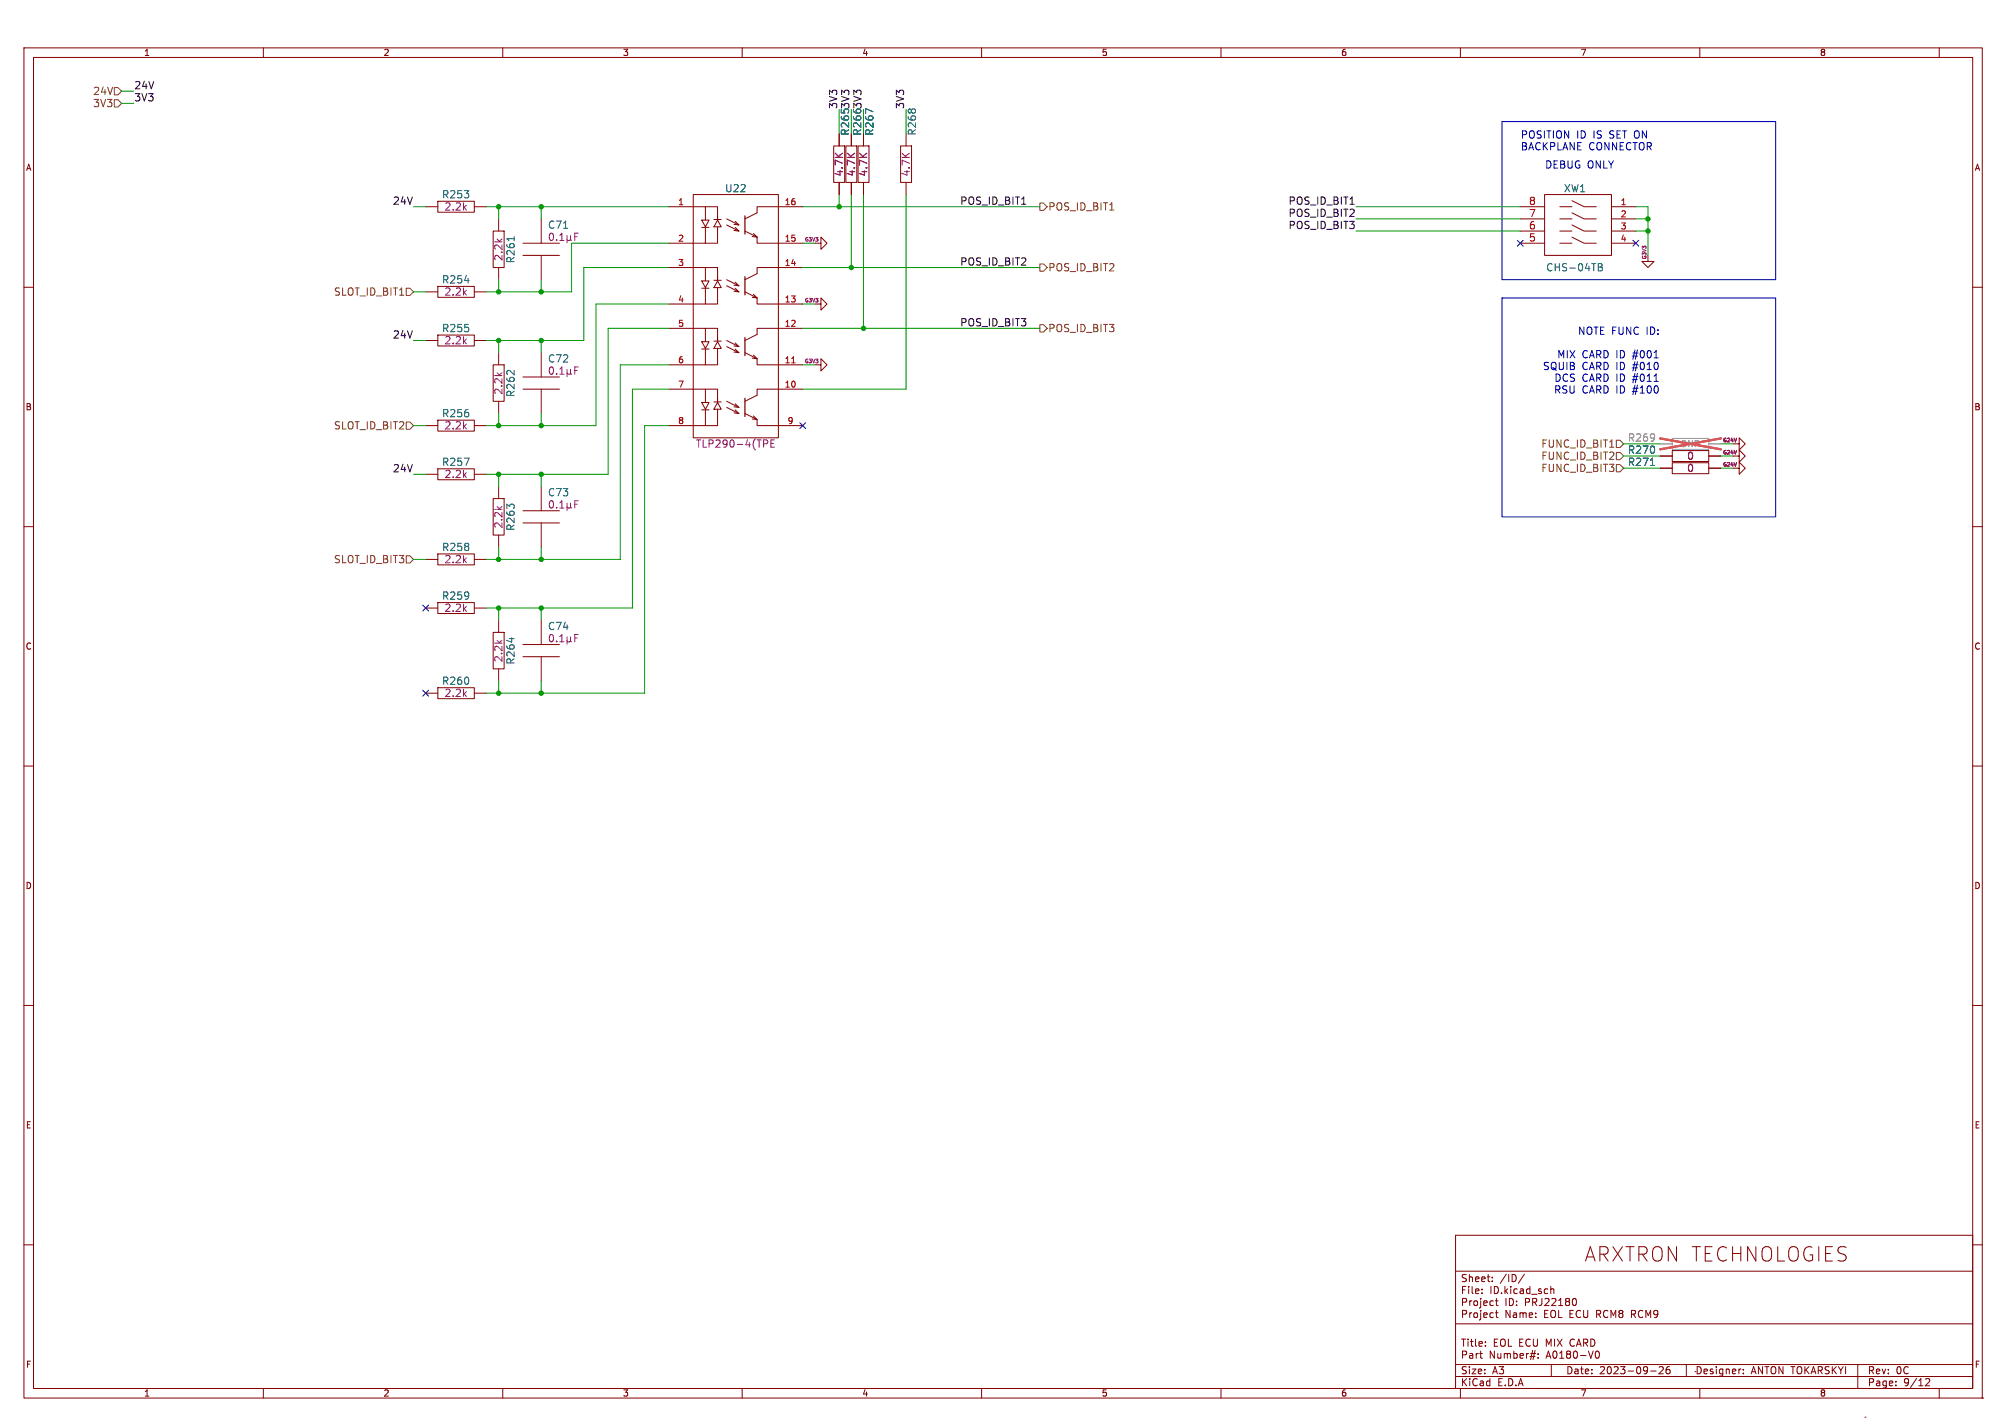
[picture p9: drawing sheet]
<svg xmlns="http://www.w3.org/2000/svg" width="420mm" height="297mm" viewBox="0 0 420 297" stroke-linecap="round" stroke-linejoin="round" font-family="sans-serif">
<g fill="none" stroke="#840000" stroke-width=".21">
<path d="M5 10h409v282h-409zM7 12h405v278h-405zM55 10v2M105 10v2M155 10v2M205 10v2M255 10v2M305 10v2M355 10v2M405 10v2M174.1 30.5h2.3v7.6h-2.3zM175.3 27.9v2.6"/>
<path d="M175.3 38.1v2.5M176.7 30.5h2.2v7.6h-2.2zM177.8 27.9v2.6M177.8 38.1v2.5M179.2 30.5h2.3v7.6h-2.3zM180.3 27.9v2.6M180.3 38.1v2.5M188.1 30.5h2.3v7.6h-2.3zM189.2 27.9v2.6M189.2 38.1v2.5M5 60h2M88.9 43.2h2.5"/>
<path d="M91.4 59.8h7.7v2.3h-7.7zM91.4 42h7.7v2.3h-7.7zM99.1 43.2h2.5M103 48.3h2.3v7.6h-2.3zM104.1 45.7v2.6M104.1 55.9v2.5M109.2 50.8h7.6M109.2 53.3h7.6M113 45.7v5.1M113 53.3v5.1M139.7 55.9h7.6v2.8M139.7 43.2h7.6v2.8"/>
<path d="M144.8 40.6h17.8v50.8h-17.8zM146.6 58.7h1.5l-.8 1.4zM146.6 46h1.5l-.8 1.4zM146.6 47.5h1.5M147.3 47.5v3.3h-7.6M147.3 55.9h2.6v2.5M147.3 43.2h2.6v2.5M149.1 58.5h1.5M149.1 45.8h1.5M149.9 47.4v3.4h-2.6M149.9 58.7l.7 1.4h-1.5zM149.9 46l.7 1.4h-1.5z"/>
<path d="M149.9 45.1v.7M149.9 57.8v.7M151.8 59.7l2.5 1.3M151.8 58.4l2.5 1.3M151.8 47l2.5 1.3M151.8 45.7l2.5 1.3M153.3 59.6l1 .1M153.3 48.1l1 .2M153.3 46.9l1 .1M153.5 58.9l.8 .8M153.5 47.5l.8 .8M153.5 46.2l.8 .8"/>
<path d="M155.6 48.3l2.5 1.2M157.1 49.4l1 .1M157.4 48.8l.7 .7M158.1 49.5v1.3h9.5M167.6 55.9h-9.5v1.3l-2.5 1.2M167.6 43.2h-9.5v1.3l-2.5 1.2M170.2 50.8h1.2v1.3l1.3-1.3-1.3-1.3v1.3M317.5 43.2h5.1M317.5 50.8h5.1M317.5 48.3h5.1M317.5 45.7h5.1M322.6 40.6h13.9v12.7h-13.9z"/>
<path d="M325.8 43.2h2.5M325.8 50.8h2.5M325.8 48.3h2.5M325.8 45.7h2.5M328.3 49.5l2.5 1.3h2.6M328.3 47l2.5 1.3h2.6M328.3 44.5l2.5 1.2h2.6M328.3 41.9l2.5 1.3h2.6M336.5 43.2h5.1M336.5 50.8h5.1M336.5 48.3h5.1M336.5 45.7h5.1"/>
<path d="M344.2 53.3v1.3h1.2l-1.2 1.3-1.3-1.3h1.3M412 60h2M88.9 71.1h2.5M88.9 61h2.5M91.4 70h7.7v2.3h-7.7zM99.1 71.1h2.5M99.1 61h2.5M103 76.2h2.3v7.6h-2.3zM104.1 73.7v2.5M109.2 78.7h7.6M113 73.7v5M139.7 68.6h7.6v2.8"/>
<path d="M146.6 71.4h1.5l-.8 1.4zM146.6 72.9h1.5M146.6 60.2h1.5M147.3 72.9v3.3h-7.6M147.3 60.2v3.3h-7.6M147.3 68.6h2.6v2.5M149.1 71.2h1.5M149.9 72.8v3.4h-2.6M149.9 60.1v3.4h-2.6M149.9 71.4l.7 1.4h-1.5zM149.9 70.5v.7M151.8 72.4l2.5 1.3"/>
<path d="M151.8 71.1l2.5 1.3M153.3 73.5l1 .2M153.3 72.3l1 .1M153.3 60.8l1 .2M153.5 72.9l.8 .8M153.5 71.6l.8 .8M153.5 60.2l.8 .8M155.6 73.7l2.5 1.2M155.6 61l2.5 1.2M157.1 74.8l1 .1M157.1 62.1l1 .1M157.4 74.2l.7 .7"/>
<path d="M157.4 61.5l.7 .7M158.1 74.9v1.3h9.5M158.1 62.2v1.3h9.5M167.6 68.6h-9.5v1.3l-2.5 1.2M170.2 63.5h1.2v1.3l1.3-1.3-1.3-1.3v1.3M170.2 76.2h1.2v1.3l1.3-1.3-1.3-1.3v1.3M88.9 88.9h2.5M88.9 99.1h2.5M91.4 87.8h7.7v2.2h-7.7zM91.4 97.9h7.7v2.3h-7.7zM99.1 88.9h2.5M99.1 99.1h2.5"/>
<path d="M104.1 83.8v2.6M109.2 81.3h7.6M113 81.3v5.1M139.7 81.3h7.6v2.8M146.6 84.1h1.5l-.8 1.4zM146.6 85.6h1.5M147.3 85.6v3.3h-7.6M147.3 81.3h2.6v2.5M149.1 83.9h1.5M149.9 85.5v3.4h-2.6M149.9 84.1l.7 1.4h-1.5zM149.9 83.2v.7"/>
<path d="M151.8 85.1l2.5 1.3M151.8 83.8l2.5 1.3M153.3 86.2l1 .2M153.3 85l1 .1M153.5 85.6l.8 .8M153.5 84.3l.8 .8M155.6 86.4l2.5 1.2M157.1 87.5l1 .1M157.4 86.9l.7 .7M158.1 87.6v1.3h9.5M167.6 81.3h-9.5v1.3l-2.5 1.2M346.7 97.8h2.5"/>
<path d="M346.7 95.3h2.5M349.2 96.6h7.7v2.3h-7.7zM349.2 94.1h7.7v2.3h-7.7zM356.9 97.8h2.5M356.9 95.3h2.5M361.9 92.7h1.3v1.3l1.3-1.3-1.3-1.3v1.3M361.9 97.8h1.3v1.3l1.3-1.3-1.3-1.3v1.3M361.9 95.3h1.3v1.2l1.3-1.2-1.3-1.3v1.3M5 110h2M88.9 116.8h2.5M91.4 115.7h7.7v2.3h-7.7zM99.1 116.8h2.5"/>
<path d="M103 104.1h2.3v7.7h-2.3zM104.1 101.6v2.5M104.1 111.8v2.5M109.2 106.7h7.6M109.2 109.2h7.6M113 101.6v5.1M113 109.2v5.1M412 110h2M88.9 127h2.5M91.4 125.9h7.7v2.2h-7.7zM99.1 127h2.5M103 132.1h2.3v7.6h-2.3z"/>
<path d="M104.1 129.5v2.6M104.1 139.7v2.5M109.2 134.6h7.6M109.2 137.2h7.6M113 129.5v5.1M113 137.2v5M5 160h2M88.9 144.8h2.5M91.4 143.6h7.7v2.3h-7.7zM99.1 144.8h2.5M412 160h2M5 210h2"/>
<path d="M412 210h2M5 260h2M304 258h108v32h-108zM412 260h2M304 276.5h108M304 265.5h108M309.5 270v.2M309.5 269.3v.1M311.7 267.5v.2M311.7 266.8v.1M312.3 271.7h.6M312.3 274.2h.6"/>
<path d="M312.5 271.2v1.3l.4 .2M312.5 273.7v1.3l.4 .2M318.4 266.1l-1.3 1.9M323.9 268.7v1.5M323.9 269.3l.2-.1 .3 .1 .1 .9M328.7 271.2a.8 .8 0 0 1 .6 .7 .8 .8 0 0 1-.6 .8M55 290v2M105 290v2M155 290v2M205 290v2M255 290v2M304 287.5h108"/>
<path d="M304 285h108M305 290v2M309 282.7h.6M309.4 283.7h.2M310.2 281v.2M310.2 280.3v.1M319.7 282.7h1M321.2 283.5v.2M321.2 282.8v.1M324 285v2.5M333.5 282.2a.85 .85 0 0 0 .2 1.5 .94 .94 0 0 0 0-1.5M344.7 286.4h1.2"/>
<path d="M346.5 285.6l.6-.2 .3 .5-1 1h1M348.7 285.4l-.5 .1a1.01 1.01 0 0 0 0 1.4l.5-.1 .1-.5-.3-.3h-.3l-.3 .3M352.2 285v2.5M355 290v2M363.4 285.9h.2M364.1 286.8v.1M364.1 286v.2M388 285v5M389.5 296h.1M395.9 289.3v.1M395.9 288.5v.2M402.2 288.1l.5-.2 .3 .5-.9 1h.9"/>
<path d="M405 290v2M414 292h.1"/>
</g>
<g fill="none" stroke="#840084" stroke-width=".21">
<path d="M115.1 48.7a.87 .87 0 0 0 .1 1.5 .95 .95 0 0 0 0-1.5M116.2 50.1v.1M116.9 49.1l.4-.4v1.5M116.9 50.2h.9M118.4 49.2v1.5M118.4 50l.2 .2h.3l.3-.2M119.2 49.2v.8M119.2 50l.2 .2M120 49.4h.5M120.7 48.7h-.7v1.5M115.1 76.6a.87 .87 0 0 0 .1 1.6 .95 .95 0 0 0 0-1.6M116.2 78v.2"/>
<path d="M116.9 78.2h.9M116.9 77.1l.4-.5v1.6M118.4 77.9l.2 .3h.3l.3-.3M118.4 77.2v1.5M119.2 77.9l.2 .3M119.2 77.2v.7M120 77.4h.5M120.7 76.6h-.7v1.6M159.5 91.9h.6l.2 .3-.1 .4-.7 .1M161 92.6h.5M161.7 91.9h-.7v1.5h.7M115.1 104.6a.87 .87 0 0 0 .1 1.5 .95 .95 0 0 0 0-1.5"/>
<path d="M116.2 106v.1M116.9 105l.4-.4v1.5M116.9 106.1h.9M118.4 105.1v1.5M118.4 105.9l.2 .2h.3l.3-.2M119.2 105.1v.8M119.2 105.9l.2 .2M120 105.3h.5M120.7 104.6h-.7v1.5M115.1 132.5a.87 .87 0 0 0 .1 1.5 .95 .95 0 0 0 0-1.5M116.2 133.9v.1M116.9 133l.4-.5v1.5"/>
<path d="M116.9 134h.9M118.4 133v1.6M118.4 133.8l.2 .2h.3l.3-.2M119.2 133v.8M119.2 133.8l.2 .2M120 133.2h.5M120.7 132.5h-.7v1.5"/>
</g>
<path d="M346.7 92.7h2.5M349.2 91.6h7.7v2.3h-7.7zM356.9 92.7h2.5" fill="none" stroke="#a1a1a1" stroke-width=".21"/>
<path d="M346.7 91.6l12.7 2.3M359.4 91.6l-12.7 2.3" fill="none" stroke="#e65255" stroke-width=".46"/>
<path d="M107.4 49.4v.9M333.8 55.1h.5l.3 .2-.3 .5 .3 .1 .1 .4-.3 .3h-.6zM333.8 55.8h.5M344.7 97.2h.8" fill="none" stroke="#006464" stroke-width=".21"/>
<path d="M155.6 45.1v3.8M155.6 57.8v3.8M155.6 70.5v3.8M155.6 83.2v3.8" fill="none" stroke="#840000" stroke-width=".25"/>
<path d="M165.3 75.8h.8" fill="none" stroke="#a90000" stroke-width=".21"/>
<g fill="none" stroke="#725600" stroke-width=".21">
<path d="M23.9 18.3h.7l.8 .8-.8 .7h-.7zM23.9 20.8h.7l.8 .8-.8 .8h-.7zM217.2 42.4h.7l.8 .8-.8 .7h-.7zM217.2 55.1h.7l.8 .8-.8 .7h-.7zM231.8 43.9h.8M84.8 60.2h.8l.8 .8-.8 .7h-.8zM217.2 67.8h.7l.8 .8-.8 .7h-.7zM84.8 88.1h.8l.8 .8-.8 .8h-.8zM336.2 93.4h.9M337.6 97h.7l.8 .8-.8 .8h-.7zM337.6 94.5h.7l.8 .8-.8 .7h-.7zM337.6 91.9h.7l.8 .8-.8 .8h-.7z"/>
<path d="M84.8 116.1h.8l.8 .7-.8 .8h-.8z"/>
</g>
<path d="M313.7 25.4h57.1v33h-57.1zM313.7 62.2h57.1v45.8h-57.1zM345.4 74.7h.9M345.4 79.7h.9" fill="none" stroke="#0000c2" stroke-width=".21"/>
<g fill="none" stroke="#009600" stroke-width=".21">
<path d="M25.4 19.1h2.5M25.4 21.6h2.5M175.3 22.9v5M177.8 22.9v5M180.3 22.9v5M189.2 22.9v5M86.4 43.2h2.5M101.6 43.2h38.1M104.1 43.2v2.5M104.1 58.4v2.6M113 43.2v2.5M113 58.4v2.6"/>
<path d="M139.7 55.9h-17.8v15.2h-20.3M139.7 50.8h-20.3v10.2h-17.8M167.6 43.2h49.6M167.6 50.8h2.6M167.6 55.9h49.6M175.3 40.6v2.6M177.8 40.6v15.3M180.3 40.6v28M189.2 40.6v40.7h-21.6M283.2 43.2h34.3M283.2 45.7h34.3M283.2 48.3h34.3"/>
<path d="M341.6 43.2h2.6v10.1M341.6 45.7h2.6M341.6 48.3h2.6M86.4 71.1h2.5M86.4 61h2.5M104.1 71.1v2.6M113 71.1v2.6M139.7 63.5h-15.2v25.4h-22.9M139.7 76.2h-10.2v40.6h-27.9M139.7 68.6h-12.7v30.5h-25.4M167.6 68.6h49.6M167.6 76.2h2.6"/>
<path d="M167.6 63.5h2.6M86.4 88.9h2.5M86.4 99.1h2.5M104.1 86.4v2.5M104.1 99.1v2.5M113 86.4v2.5M113 99.1v2.5M139.7 88.9h-5.1v55.9h-33M139.7 81.3h-7.6v45.7h-30.5M339.1 97.8h7.6M339.1 92.7h7.6M339.1 95.3h7.6"/>
<path d="M359.4 97.8h2.5M359.4 92.7h2.5M359.4 95.3h2.5M86.4 116.8h2.5M104.1 114.3v2.5M113 114.3v2.5M104.1 127v2.5M113 127v2.5M104.1 142.2v2.6M113 142.2v2.6"/>
</g>
<path d="M316.9 50.2l1.2 1.2M318.1 50.2l-1.2 1.2M341 50.2l1.2 1.2M342.2 50.2l-1.2 1.2M167 88.3l1.2 1.2M168.2 88.3l-1.2 1.2M88.3 126.4l1.2 1.2M89.5 126.4l-1.2 1.2M88.3 144.2l1.2 1.2M89.5 144.2l-1.2 1.2" fill="none" stroke="#000084" stroke-width=".21"/>
<g fill="#009600" stroke="#009600" stroke-width=".21">
<circle cx="113" cy="144.8" r=".46"/>
<circle cx="113" cy="116.8" r=".46"/>
<circle cx="104.1" cy="116.8" r=".46"/>
<circle cx="113" cy="99.1" r=".46"/>
<circle cx="104.1" cy="127" r=".46"/>
<circle cx="113" cy="127" r=".46"/>
<circle cx="113" cy="43.2" r=".46"/>
<circle cx="113" cy="61" r=".46"/>
<circle cx="175.3" cy="43.2" r=".46"/>
<circle cx="104.1" cy="71.1" r=".46"/>
<circle cx="104.1" cy="61" r=".46"/>
<circle cx="113" cy="71.1" r=".46"/>
<circle cx="113" cy="88.9" r=".46"/>
<circle cx="104.1" cy="88.9" r=".46"/>
<circle cx="104.1" cy="43.2" r=".46"/>
<circle cx="344.2" cy="48.3" r=".46"/>
<circle cx="344.2" cy="45.7" r=".46"/>
<circle cx="177.8" cy="55.9" r=".46"/>
<circle cx="180.3" cy="68.6" r=".46"/>
<circle cx="104.1" cy="99.1" r=".46"/>
<circle cx="104.1" cy="144.8" r=".46"/>
</g>
<text font-size="4.2" fill="#840000" x="330.9" y="263.7">ARXTRON TECHNOLOGIES</text>
<g font-size="2.1" fill="#725600">
<text x="19.4" y="20">24V</text>
<text x="19.4" y="22.6">3V3</text>
<text x="218.8" y="44.2">POS_ID_BIT1</text>
<text x="218.8" y="56.9">POS_ID_BIT2</text>
<text x="69.7" y="62">SLOT_ID_BIT1</text>
<text x="218.8" y="69.6">POS_ID_BIT3</text>
<text x="69.7" y="89.9">SLOT_ID_BIT2</text>
<text x="321.8" y="93.7">FUNC_ID_BIT1</text>
<text x="321.8" y="98.8">FUNC_ID_BIT3</text>
<text x="321.8" y="96.2">FUNC_ID_BIT2</text>
<text x="69.7" y="117.8">SLOT_ID_BIT3</text>
</g>
<g font-size="2.1" fill="#0f0f0f">
<text x="27.9" y="21.3">3V3</text>
<text x="27.9" y="18.7">24V</text>
<text x="174.9" y="22.9" transform="rotate(-90 174.9 22.9)">3V3</text>
<text x="188.9" y="22.9" transform="rotate(-90 188.9 22.9)">3V3</text>
<text x="82" y="42.9">24V</text>
<text x="200.5" y="42.9">POS_ID_BIT1</text>
<text x="269.1" y="45.4">POS_ID_BIT2</text>
<text x="269.1" y="42.9">POS_ID_BIT1</text>
<text x="269.1" y="47.9">POS_ID_BIT3</text>
<text x="200.5" y="55.6">POS_ID_BIT2</text>
<text x="82" y="70.8">24V</text>
<text x="200.5" y="68.3">POS_ID_BIT3</text>
<text x="82" y="98.7">24V</text>
</g>
<g font-size="2.1" fill="#006464">
<text x="177.5" y="22.9" transform="rotate(-90 177.5 22.9)">3V3</text>
<text x="180" y="22.9" transform="rotate(-90 180 22.9)">3V3</text>
<text x="177.5" y="28.4" transform="rotate(-90 177.5 28.4)">R265</text>
<text x="180.1" y="28.4" transform="rotate(-90 180.1 28.4)">R266</text>
<text x="182.6" y="28.4" transform="rotate(-90 182.6 28.4)">R267</text>
<text x="191.5" y="28.4" transform="rotate(-90 191.5 28.4)">R268</text>
<text x="92.2" y="41.6">R253</text>
<text x="151.3" y="40.4">U22</text>
<text x="326.5" y="40.4">XW1</text>
<text x="92.2" y="59.4">R254</text>
<text x="107.7" y="55.1" transform="rotate(-90 107.7 55.1)">R261</text>
<text x="322.8" y="56.9">CHS-04TB</text>
<text x="92.2" y="69.6">R255</text>
<text x="107.7" y="83" transform="rotate(-90 107.7 83)">R262</text>
<text x="92.2" y="87.4">R256</text>
<text x="339.9" y="92.4">R269</text>
<text x="339.9" y="95">R270</text>
<text x="92.2" y="97.5">R257</text>
<text x="339.9" y="97.5">R271</text>
<text x="107.7" y="111" transform="rotate(-90 107.7 111)">R263</text>
<text x="92.2" y="115.3">R258</text>
<text x="92.2" y="125.5">R259</text>
<text x="92.2" y="143.2">R260</text>
<text x="107.7" y="138.9" transform="rotate(-90 107.7 138.9)">R264</text>
</g>
<g font-size="2.1" fill="#0000c2">
<text x="317.5" y="29">POSITION</text>
<text x="329.2" y="29">ID IS SET ON</text>
<text x="317.5" y="31.5">BACKPLANE</text>
<text x="322.6" y="35.3">DEBUG ONLY</text>
<text x="331.7" y="31.5">CONNECTOR</text>
<text x="329.5" y="70">NOTE FUNC ID:</text>
<text x="322.2" y="77.4">SQUIB</text>
<text x="325.2" y="74.9">MIX CARD ID #001</text>
<text x="330.4" y="77.4">CARD ID #010</text>
<text x="324.5" y="82.3">RSU CARD ID #100</text>
<text x="324.6" y="79.8">DCS CARD ID #011</text>
</g>
<g font-size="2.1" fill="#840084">
<text x="176.3" y="36.9" transform="rotate(-90 176.3 36.9)">4.7K</text>
<text x="178.8" y="36.9" transform="rotate(-90 178.8 36.9)">4.7K</text>
<text x="181.3" y="36.9" transform="rotate(-90 181.3 36.9)">4.7K</text>
<text x="190.2" y="36.9" transform="rotate(-90 190.2 36.9)">4.7K</text>
<text x="92.7" y="44.2">2.2k</text>
<text x="114.4" y="48">C71</text>
<text x="105.1" y="54.6" transform="rotate(-90 105.1 54.6)">2.2k</text>
<text x="92.7" y="62">2.2k</text>
<text x="92.7" y="72.1">2.2k</text>
<text x="114.4" y="75.9">C72</text>
<text x="105.1" y="82.5" transform="rotate(-90 105.1 82.5)">2.2k</text>
<text x="92.7" y="89.9">2.2k</text>
<text x="145.2" y="93.7">TLP290-4(TPE</text>
<text x="92.7" y="100.1">2.2k</text>
<text x="352.3" y="98.8">0</text>
<text x="352.3" y="96.2">0</text>
<text x="114.4" y="103.9">C73</text>
<text x="105.1" y="110.5" transform="rotate(-90 105.1 110.5)">2.2k</text>
<text x="92.7" y="117.8">2.2k</text>
<text x="92.7" y="128">2.2k</text>
<text x="114.4" y="131.8">C74</text>
<text x="105.1" y="138.4" transform="rotate(-90 105.1 138.4)">2.2k</text>
<text x="92.7" y="145.8">2.2k</text>
</g>
<g font-size="2.1" fill="#a90000">
<text x="319.2" y="45.5">7</text>
<text x="319.2" y="42.9">8</text>
<text x="319.2" y="50.5">5</text>
<text x="319.2" y="48">6</text>
</g>
<g font-size="2.1" fill="#840000">
<text x="305" y="268">Sheet:</text>
<text x="313.2" y="268">/ID/</text>
<text x="305" y="270.5">File:</text>
<text x="305" y="273">Project</text>
<text x="305" y="275.5">Project</text>
<text x="311.1" y="270.5">ID.kicad_sch</text>
<text x="314.2" y="273">ID:</text>
<text x="314.2" y="275.5">Name:</text>
<text x="318.4" y="273">PRJ22180</text>
<text x="322.4" y="275.5">EOL ECU RCM8</text>
<text x="341.1" y="275.5">RCM9</text>
<text x="305" y="281.5">Title:</text>
<text x="311.8" y="281.5">EOL ECU MIX CARD</text>
<text x="305" y="287.2">Size:</text>
<text x="305" y="284">Part</text>
<text x="310.9" y="284">Number#:</text>
<text x="311.6" y="287.2">A3</text>
<text x="322.9" y="284">A0180-V0</text>
<text x="327" y="287.2">Date:</text>
<text x="334" y="287.2">2023-09-26</text>
<text x="354" y="287.2">Designer:</text>
<text x="365.6" y="287.2">ANTON TOKARSKYI</text>
<text x="390" y="287.2">Rev:</text>
<text x="395.9" y="287.2">0C</text>
<text x="305" y="289.7">KiCad</text>
<text x="312.7" y="289.7">E.D.A</text>
<text x="390" y="289.7">Page:</text>
<text x="397.5" y="289.7">9/12</text>
</g>
<g font-size="1.8" fill="#840000">
<text x="30" y="11.9">1</text>
<text x="80" y="11.9">2</text>
<text x="130" y="11.9">3</text>
<text x="180" y="11.9">4</text>
<text x="230" y="11.9">5</text>
<text x="280" y="11.9">6</text>
<text x="330" y="11.9">7</text>
<text x="380" y="11.9">8</text>
<text x="5.3" y="35.9">A</text>
<text x="412.3" y="35.9">A</text>
<text x="5.3" y="85.9">B</text>
<text x="412.2" y="85.9">B</text>
<text x="5.3" y="135.9">C</text>
<text x="412.2" y="135.9">C</text>
<text x="5.3" y="185.9">D</text>
<text x="412.2" y="185.9">D</text>
<text x="5.3" y="235.9">E</text>
<text x="412.3" y="235.9">E</text>
<text x="5.3" y="285.9">F</text>
<text x="412.3" y="285.9">F</text>
<text x="30" y="291.9">1</text>
<text x="80" y="291.9">2</text>
<text x="130" y="291.9">3</text>
<text x="180" y="291.9">4</text>
<text x="230" y="291.9">5</text>
<text x="280" y="291.9">6</text>
<text x="330" y="291.9">7</text>
<text x="380" y="291.9">8</text>
</g>
<g font-size="1.8" fill="#a90000">
<text x="141.5" y="42.9">1</text>
<text x="163.8" y="42.9">16</text>
<text x="338.4" y="42.9">1</text>
<text x="338.4" y="45.5">2</text>
<text x="141.5" y="50.5">2</text>
<text x="163.8" y="50.5">15</text>
<text x="338.4" y="48">3</text>
<text x="338.4" y="50.5">4</text>
<text x="141.5" y="55.6">3</text>
<text x="163.8" y="55.6">14</text>
<text x="141.5" y="63.2">4</text>
<text x="163.8" y="63.2">13</text>
<text x="141.5" y="68.3">5</text>
<text x="163.8" y="68.3">12</text>
<text x="141.5" y="75.9">6</text>
<text x="163.8" y="75.9">11</text>
<text x="141.5" y="81">7</text>
<text x="163.8" y="81">10</text>
<text x="141.5" y="88.6">8</text>
<text x="164.4" y="88.6">9</text>
</g>
<text font-size="1.8" fill="#a1a1a1" x="351" y="93.6">DNP</text>
<g font-size="1.1" fill="#840084">
<text x="168" y="50.6">G3V3</text>
<text x="344" y="54.3" transform="rotate(-90 344 54.3)">G3V3</text>
<text x="168" y="63.3">G3V3</text>
<text x="168" y="76">G3V3</text>
<text x="359.7" y="92.6">G24V</text>
<text x="359.7" y="95.1">G24V</text>
<text x="359.7" y="97.6">G24V</text>
</g>
</svg>
